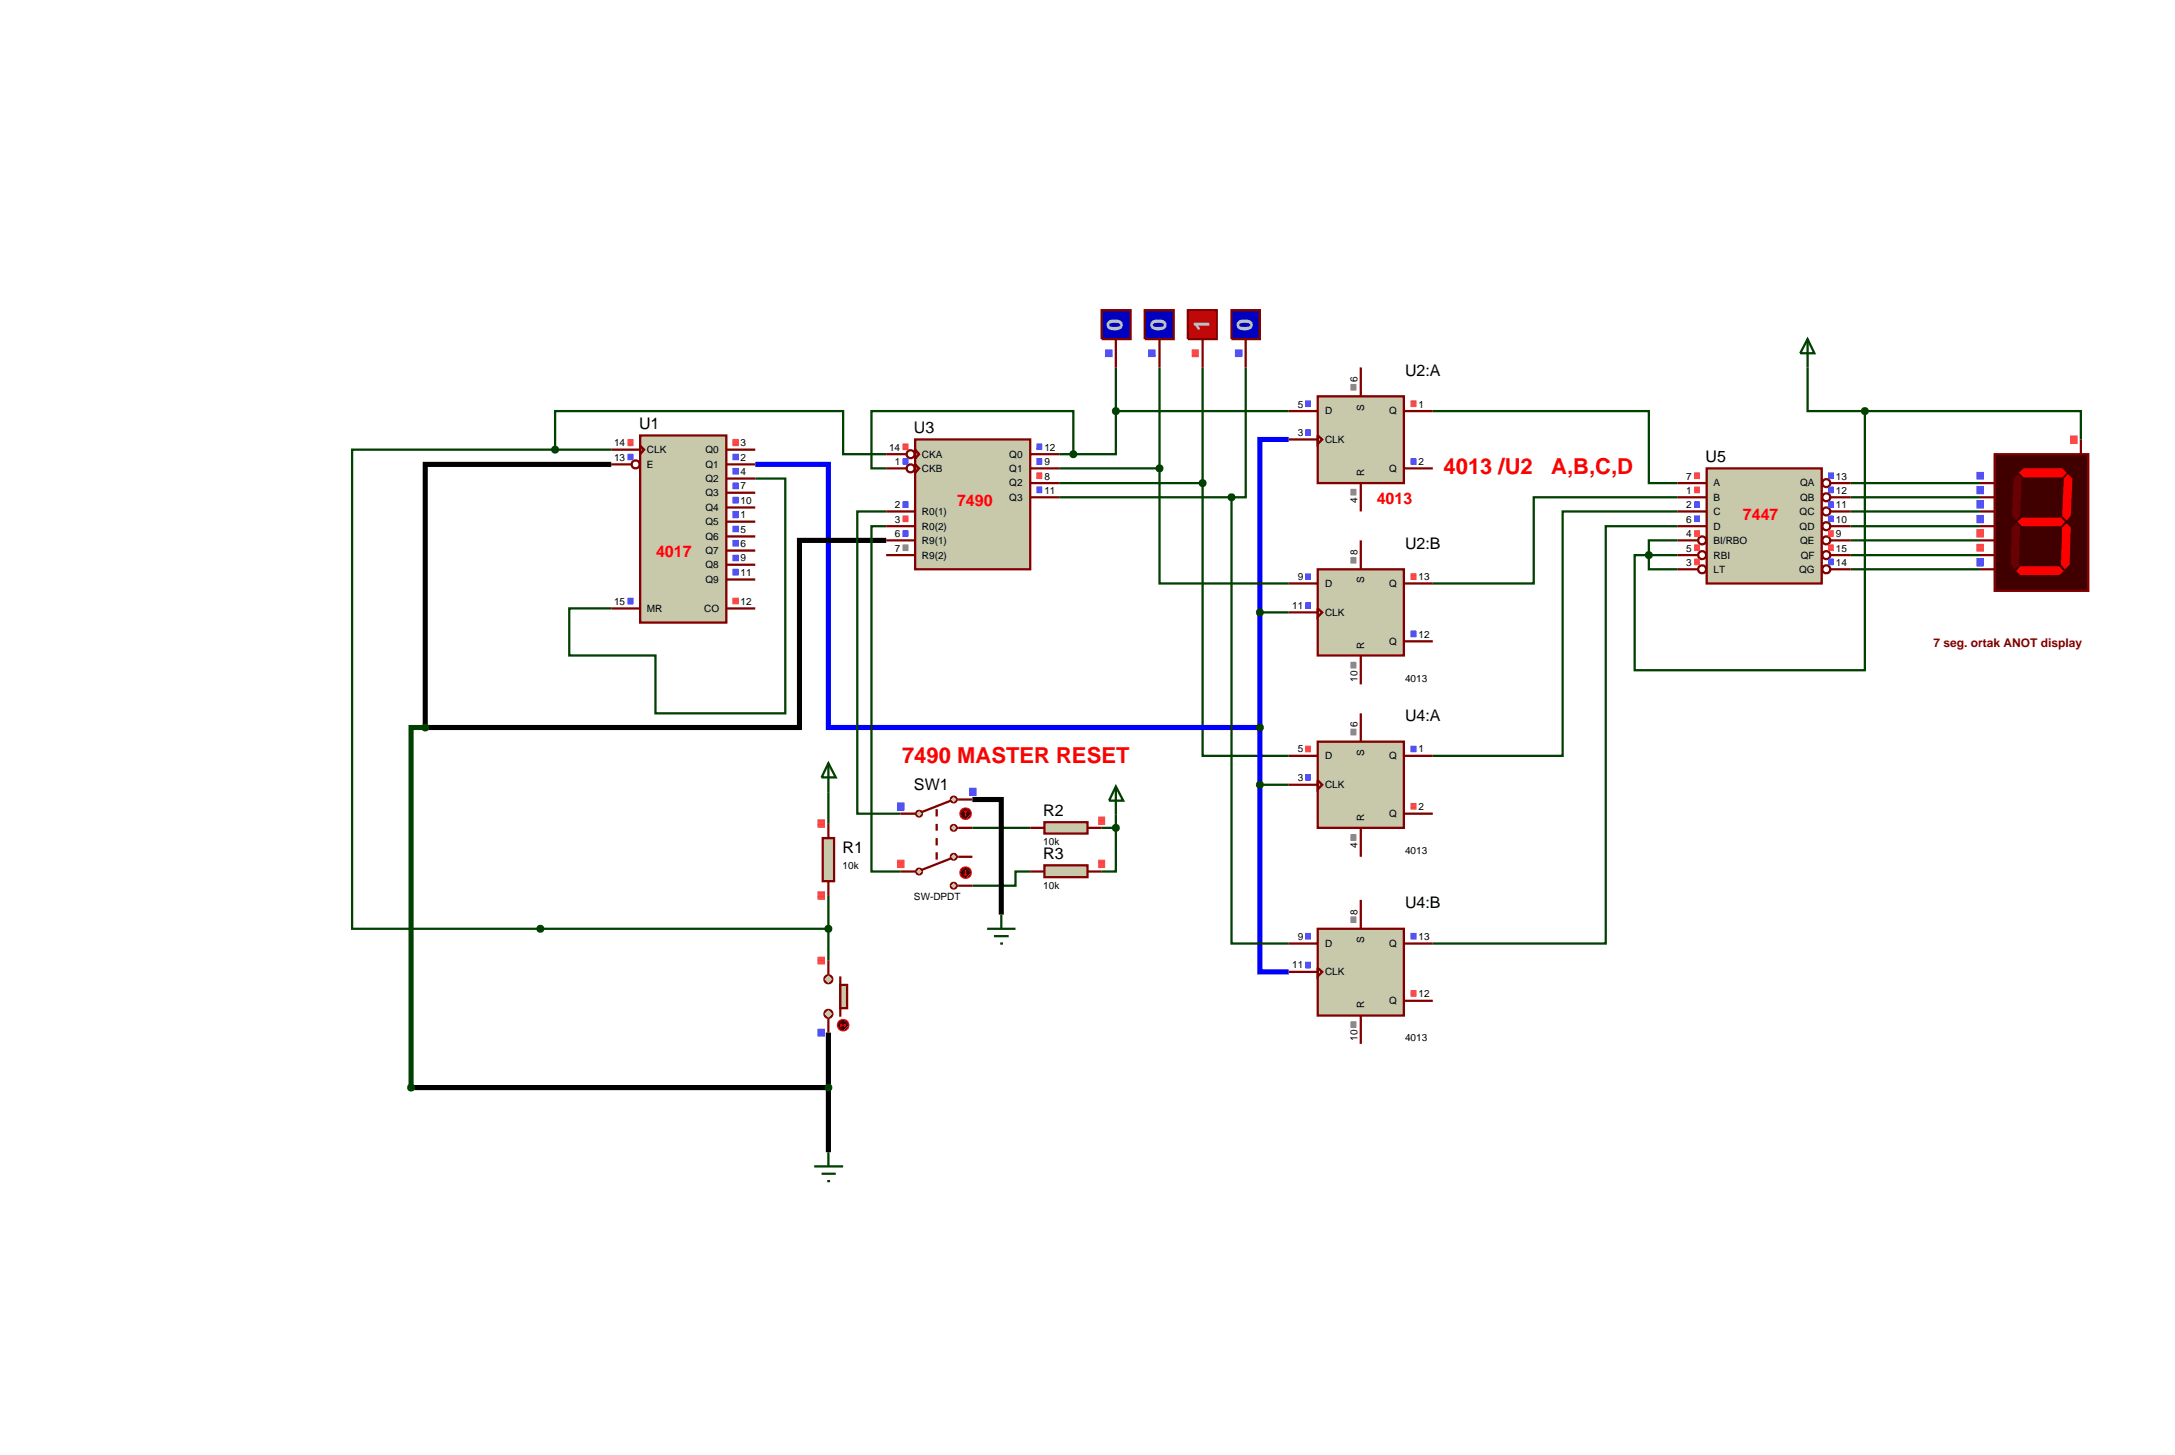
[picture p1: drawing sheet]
<svg xmlns="http://www.w3.org/2000/svg" width="384mm" height="257mm" viewBox="0 0 384 257" stroke-linecap="round" stroke-linejoin="round" font-family="sans-serif">
<g fill="none" stroke="#004000" stroke-width=".4">
<path d="M97.9 79.3v-6.8h50.8v7.6h7.6M97.9 79.3h-35.8v84.5h84M97.9 79.3h9.9M196.8 72.5v7.6h-7.5M196.8 64.8v7.7M196.8 72.5h30.5M204.5 64.8v17.8M212.1 64.8v20.4M219.7 64.8v22.9h-2.5M252.7 72.5h38.1v12.7h5.1M318.8 64.8v7.7h10.1M328.9 72.5h38.1v5"/>
<path d="M328.9 72.5v45.7h-40.6v-20.3h2.5M133.2 84.4h5.3v41.4h-22.9v-10.2h-15.2v-8.3h7.4M156.3 90.2h-5.1v53.3h7.6M156.3 92.8h-2.6v60.9h5.1M186.8 80.1h2.5M186.8 82.6h17.7M186.8 85.2h25.3M186.8 87.7h30.4M189.3 80.1v-7.6h-35.6v10.1h2.6M204.5 82.6v20.3h22.8M212.1 85.2v48.1h15.2M217.2 87.7v78.7h10.1"/>
<path d="M290.8 97.9v2.5h5.1M290.8 97.9h5.1M295.9 87.7h-25.4v15.2h-17.8M295.9 90.2h-20.3v43.1h-22.9M295.9 92.8h-12.7v73.6h-30.5M295.9 95.3h-5.1v2.6M326.4 85.2h22.8M326.4 97.9h22.8M326.4 87.7h22.8M326.4 90.2h22.8M326.4 92.8h22.8M326.4 95.3h22.8"/>
<path d="M222.2 108h5.1M326.4 100.4h22.8M146.1 139.7v5.6M222.2 138.4h5.1M146.1 158v11.4M171.5 146h10.2M181.7 153.7h-2.6v2.5h-7.6M194.3 146h2.5M196.8 146v7.7h-2.5M196.8 143.7v2.3"/>
</g>
<path d="M107.8 81.9h-32.8v46.4h66v-33h15.3M171.5 141h5.1v20.3M72.5 191.8h73.6M146.1 182.1v21.1" fill="none" stroke="#000" stroke-width=".9" stroke-linecap="butt"/>
<path d="M227.3 77.5h-5.1v93.9h5.1M133.2 81.9h12.9v46.4h76.1" fill="none" stroke="#00f" stroke-width=".9" stroke-linecap="butt"/>
<path d="M75 128.3h-2.5v63.5" fill="none" stroke="#004000" stroke-width=".9" stroke-linecap="butt"/>
<path d="M112.9 76.8h15.2v33h-15.2z" fill="#c8c8aa" stroke="#800000" stroke-width=".4"/>
<g fill="none" stroke="#800000" stroke-width=".4">
<path d="M107.8 79.3h5.1M112.9 78.6l.7 .7-.7 .8zM128.1 79.3h5.1M107.8 81.9h3.5M128.1 81.9h5.1M128.1 84.4h5.1M128.1 86.9h5.1M128.1 89.5h5.1M128.1 92h5.1M128.1 94.6h5.1M128.1 97.1h5.1M128.1 99.6h5.1"/>
<path d="M107.8 107.3h5.1M128.1 107.3h5.1M128.1 102.2h5.1"/>
<circle cx="112.1" cy="81.9" r=".7"/>
</g>
<g fill="none" stroke="#ff4040" stroke-width=".18">
<path d="M110.7 77.5h1M110.7 77.6h1M110.7 77.7h1M110.7 77.8h1M110.7 77.9h1M110.7 78h1M110.7 78.1h1M110.7 78.2h1M110.7 78.3h1M110.7 78.4h1M110.7 78.5h1M110.7 78.6h1"/>
<path d="M129.2 77.5h1.1M129.2 77.6h1.1M129.2 77.7h1.1M129.2 77.8h1.1M129.2 77.9h1.1M129.2 78h1.1M129.2 78.1h1.1M129.2 78.2h1.1M129.2 78.3h1.1M129.2 78.4h1.1M129.2 78.5h1.1M129.2 78.6h1.1"/>
<path d="M129.2 105.5h1.1M129.2 105.6h1.1M129.2 105.7h1.1M129.2 105.8h1.1M129.2 105.9h1.1M129.2 106h1.1M129.2 106.1h1.1M129.2 106.2h1.1M129.2 106.3h1.1M129.2 106.4h1.1M129.2 106.5h1.1"/>
</g>
<g fill="none" stroke="#4040ff" stroke-width=".18">
<path d="M110.7 80.1h1M110.7 80.2h1M110.7 80.3h1M110.7 80.4h1M110.7 80.5h1M110.7 80.6h1M110.7 80.7h1M110.7 80.8h1M110.7 80.9h1M110.7 81h1M110.7 81.1h1M129.2 80.1h1.1"/>
<path d="M129.2 80.2h1.1M129.2 80.3h1.1M129.2 80.4h1.1M129.2 80.5h1.1M129.2 80.6h1.1M129.2 80.7h1.1M129.2 80.8h1.1M129.2 80.9h1.1M129.2 81h1.1M129.2 81.1h1.1M129.2 82.6h1.1M129.2 82.7h1.1"/>
<path d="M129.2 82.8h1.1M129.2 82.9h1.1M129.2 83h1.1M129.2 83.1h1.1M129.2 83.2h1.1M129.2 83.3h1.1M129.2 83.4h1.1M129.2 83.5h1.1M129.2 83.6h1.1M129.2 85.2h1.1M129.2 85.3h1.1M129.2 85.4h1.1"/>
<path d="M129.2 85.5h1.1M129.2 85.6h1.1M129.2 85.7h1.1M129.2 85.8h1.1M129.2 85.9h1.1M129.2 86h1.1M129.2 86.1h1.1M129.2 86.2h1.1M129.2 87.7h1.1M129.2 87.8h1.1M129.2 87.9h1.1M129.2 88h1.1"/>
<path d="M129.2 88.1h1.1M129.2 88.2h1.1M129.2 88.3h1.1M129.2 88.4h1.1M129.2 88.5h1.1M129.2 88.6h1.1M129.2 88.7h1.1M129.2 90.2h1.1M129.2 90.3h1.1M129.2 90.4h1.1M129.2 90.5h1.1M129.2 90.6h1.1"/>
<path d="M129.2 90.7h1.1M129.2 90.8h1.1M129.2 90.9h1.1M129.2 91h1.1M129.2 91.1h1.1M129.2 91.2h1.1M129.2 91.3h1.1M129.2 92.8h1.1M129.2 92.9h1.1M129.2 93h1.1M129.2 93.1h1.1M129.2 93.2h1.1"/>
<path d="M129.2 93.3h1.1M129.2 93.4h1.1M129.2 93.5h1.1M129.2 93.6h1.1M129.2 93.7h1.1M129.2 93.8h1.1M129.2 95.3h1.1M129.2 95.4h1.1M129.2 95.5h1.1M129.2 95.6h1.1M129.2 95.7h1.1M129.2 95.8h1.1"/>
<path d="M129.2 95.9h1.1M129.2 96h1.1M129.2 96.1h1.1M129.2 96.2h1.1M129.2 96.3h1.1M129.2 97.9h1.1M129.2 98h1.1M129.2 98.1h1.1M129.2 98.2h1.1M129.2 98.3h1.1M129.2 98.4h1.1M129.2 98.5h1.1"/>
<path d="M129.2 98.6h1.1M129.2 98.7h1.1M129.2 98.8h1.1M129.2 98.9h1.1M110.7 105.5h1M110.7 105.6h1M110.7 105.7h1M110.7 105.8h1M110.7 105.9h1M110.7 106h1M110.7 106.1h1M110.7 106.2h1"/>
<path d="M110.7 106.3h1M110.7 106.4h1M110.7 106.5h1M129.2 100.4h1.1M129.2 100.5h1.1M129.2 100.6h1.1M129.2 100.7h1.1M129.2 100.8h1.1M129.2 100.9h1.1M129.2 101h1.1M129.2 101.1h1.1M129.2 101.2h1.1"/>
<path d="M129.2 101.3h1.1M129.2 101.4h1.1"/>
</g>
<path d="M146.1 134.6l1.3 2.5h-2.5zM146.1 134.6v5.1M143.6 205.7h5.1M144.9 207h2.5M145.9 208.3h.5M146.1 203.2v2.5" fill="none" stroke="#004000" stroke-width=".4"/>
<path d="M145.1 147.8h2v7.6h-2z" fill="#c8c8aa" stroke="#800000" stroke-width=".4"/>
<path d="M146.1 145.3v2.5M146.1 155.4v2.6" fill="none" stroke="#800000" stroke-width=".4"/>
<g fill="none" stroke="#ff4040" stroke-width=".18">
<path d="M144.2 144.6h1.3M144.2 144.7h1.3M144.2 144.8h1.3M144.2 144.9h1.3M144.2 145h1.3M144.2 145.1h1.3M144.2 145.2h1.3M144.2 145.3h1.3M144.2 145.4h1.3M144.2 145.5h1.3M144.2 145.6h1.3M144.2 145.7h1.3"/>
<path d="M144.2 145.8h1.3M144.2 145.9h1.3M144.2 157.3h1.3M144.2 157.4h1.3M144.2 157.5h1.3M144.2 157.6h1.3M144.2 157.7h1.3M144.2 157.8h1.3M144.2 157.9h1.3M144.2 158h1.3M144.2 158.1h1.3M144.2 158.2h1.3"/>
<path d="M144.2 158.3h1.3M144.2 158.4h1.3M144.2 158.5h1.3M144.2 158.6h1.3"/>
</g>
<g fill="#c8c8aa" stroke="#800000" stroke-width=".4">
<path d="M145.6 178.3l.5-.2-.7 .7zM146.1 178.1a.68 .68 0 0 1 .7 .7zM146.8 178.8a.68 .68 0 0 1-.7 .7zM145.4 178.8l.7 .7a.68 .68 0 0 1-.7-.7z"/>
<path d="M145.6 172.2l.5-.2-.7 .7zM146.1 172a.68 .68 0 0 1 .7 .7zM146.1 173.4l.7-.7a.68 .68 0 0 1-.7 .7zM145.4 172.7l.7 .7a.68 .68 0 0 1-.7-.7z"/>
</g>
<g fill="#c8c8aa">
<path d="M146.1 178.1l.7 .7-.7 .7-.7-.7z"/>
<path d="M145.4 172.7l.7-.7 .7 .7-.7 .7z"/>
</g>
<path d="M148.2 172.2v7.1" fill="none" stroke="#800000" stroke-width=".4"/>
<path d="M148.2 173.7h1.2v4.1h-1.2z" fill="#c8c8aa" stroke="#800000" stroke-width=".4"/>
<path d="M146.1 169.4v2.5M146.1 179.6v2.5" fill="none" stroke="#800000" stroke-width=".4"/>
<path d="M148 180.1l.7-.3-1 1zM148.7 179.8a.94 .94 0 0 1 1 1zM149.7 180.8a.94 .94 0 0 1-1 1zM147.7 180.8l1 1a.94 .94 0 0 1-1-1z" fill="#400000" stroke="#f00" stroke-width=".2"/>
<path d="M148.7 179.8l1 1-1 1-1-1z" fill="#400000"/>
<path d="M148.2 180.8h1M148.2 180.8l.2 .3M148.4 180.6l-.2 .2M148.9 180.6l.3 .2M149.2 180.8l-.3 .3" fill="none" stroke="#f00" stroke-width=".2"/>
<g fill="none" stroke="#ff4040" stroke-width=".18">
<path d="M144.2 168.8h1.3M144.2 168.9h1.3M144.2 169h1.3M144.2 169.1h1.3M144.2 169.2h1.3M144.2 169.3h1.3M144.2 169.4h1.3M144.2 169.5h1.3M144.2 169.6h1.3M144.2 169.7h1.3M144.2 169.8h1.3M144.2 169.9h1.3"/>
<path d="M144.2 170h1.3"/>
</g>
<g fill="none" stroke="#4040ff" stroke-width=".18">
<path d="M144.2 181.5h1.3M144.2 181.6h1.3M144.2 181.7h1.3M144.2 181.8h1.3M144.2 181.9h1.3M144.2 182h1.3M144.2 182.1h1.3M144.2 182.2h1.3M144.2 182.3h1.3M144.2 182.4h1.3M144.2 182.5h1.3M144.2 182.6h1.3"/>
<path d="M144.2 182.7h1.3"/>
</g>
<path d="M145.7 163.5l.4-.2-.5 .5zM146.1 163.3l.4 .2 .1 .3zM146.6 163.8l-.1 .3-.4 .2zM145.6 163.8l.5 .5-.3-.1z" fill="#004000" stroke="#004000" stroke-width=".4"/>
<path d="M145.6 163.8l.5-.5 .5 .5-.5 .5z" fill="#004000"/>
<path d="M145.7 191.5l.4-.2-.5 .5zM146.1 191.3l.3 .1 .2 .4zM146.6 191.8l-.2 .4-.3 .1zM145.6 191.8l.5 .5-.3-.1z" fill="#004000" stroke="#004000" stroke-width=".4"/>
<path d="M145.6 191.8l.5-.5 .5 .5-.5 .5z" fill="#004000"/>
<path d="M161.4 77.5h20.3v22.9h-20.3z" fill="#c8c8aa" stroke="#800000" stroke-width=".4"/>
<g fill="none" stroke="#800000" stroke-width=".4">
<path d="M161.4 79.3l.7 .8-.7 .8zM156.3 80.1h3.5M156.3 82.6h3.5M156.3 90.2h5.1M156.3 92.8h5.1M156.3 95.3h5.1M156.3 97.9h5.1M161.4 81.9l.7 .7-.7 .8zM181.7 80.1h5.1M181.7 82.6h5.1M181.7 85.2h5.1M181.7 87.7h5.1"/>
<circle cx="160.6" cy="80.1" r=".7"/>
<circle cx="160.6" cy="82.6" r=".7"/>
</g>
<g fill="none" stroke="#ff4040" stroke-width=".18">
<path d="M159.2 78.3h1M159.2 78.4h1M159.2 78.5h1M159.2 78.6h1M159.2 78.7h1M159.2 78.8h1M159.2 78.9h1M159.2 79h1M159.2 79.1h1M159.2 79.2h1M159.2 79.3h1M159.2 91h1"/>
<path d="M159.2 91.1h1M159.2 91.2h1M159.2 91.3h1M159.2 91.4h1M159.2 91.5h1M159.2 91.6h1M159.2 91.7h1M159.2 91.8h1M159.2 91.9h1M159.2 92h1M182.8 83.4h1M182.8 83.5h1"/>
<path d="M182.8 83.6h1M182.8 83.7h1M182.8 83.8h1M182.8 83.9h1M182.8 84h1M182.8 84.1h1M182.8 84.2h1M182.8 84.3h1M182.8 84.4h1"/>
</g>
<g fill="none" stroke="#4040ff" stroke-width=".18">
<path d="M182.8 78.3h1M182.8 78.4h1M182.8 78.5h1M182.8 78.6h1M182.8 78.7h1M182.8 78.8h1M182.8 78.9h1M182.8 79h1M182.8 79.1h1M182.8 79.2h1M182.8 79.3h1M159.2 80.9h1"/>
<path d="M159.2 81h1M159.2 81.1h1M159.2 81.2h1M159.2 81.3h1M159.2 81.4h1M159.2 81.5h1M159.2 81.6h1M159.2 81.7h1M159.2 81.8h1M159.2 81.9h1M159.2 88.5h1M159.2 88.6h1"/>
<path d="M159.2 88.7h1M159.2 88.8h1M159.2 88.9h1M159.2 89h1M159.2 89.1h1M159.2 89.2h1M159.2 89.3h1M159.2 89.4h1M159.2 89.5h1M159.2 93.6h1M159.2 93.7h1M159.2 93.8h1"/>
<path d="M159.2 93.9h1M159.2 94h1M159.2 94.1h1M159.2 94.2h1M159.2 94.3h1M159.2 94.4h1M159.2 94.5h1M159.2 94.6h1M182.8 80.9h1M182.8 81h1M182.8 81.1h1M182.8 81.2h1"/>
<path d="M182.8 81.3h1M182.8 81.4h1M182.8 81.5h1M182.8 81.6h1M182.8 81.7h1M182.8 81.8h1M182.8 81.9h1M182.8 85.9h1M182.8 86h1M182.8 86.1h1M182.8 86.2h1M182.8 86.3h1"/>
<path d="M182.8 86.4h1M182.8 86.5h1M182.8 86.6h1M182.8 86.7h1M182.8 86.8h1M182.8 86.9h1"/>
</g>
<path d="M159.2 96.1h1M159.2 96.2h1M159.2 96.3h1M159.2 96.4h1M159.2 96.5h1M159.2 96.6h1M159.2 96.7h1M159.2 96.8h1M159.2 96.9h1M159.2 97h1M159.2 97.1h1" fill="none" stroke="#808080" stroke-width=".18"/>
<path d="M194.3 54.7h5.1v5.1h-5.1z" fill="#0000c0" stroke="#800000" stroke-width=".4"/>
<path d="M196.8 59.8v5" fill="none" stroke="#800000" stroke-width=".4"/>
<g fill="none" stroke="#4040ff" stroke-width=".18">
<path d="M194.9 61.7h1.3M194.9 61.8h1.3M194.9 61.9h1.3M194.9 62h1.3M194.9 62.1h1.3M194.9 62.2h1.3M194.9 62.3h1.3M194.9 62.4h1.3M194.9 62.5h1.3M194.9 62.6h1.3M194.9 62.7h1.3M194.9 62.8h1.3"/>
<path d="M194.9 62.9h1.3"/>
</g>
<path d="M201.9 54.7h5.1v5.1h-5.1z" fill="#0000c0" stroke="#800000" stroke-width=".4"/>
<path d="M204.5 59.8v5" fill="none" stroke="#800000" stroke-width=".4"/>
<g fill="none" stroke="#4040ff" stroke-width=".18">
<path d="M202.5 61.7h1.3M202.5 61.8h1.3M202.5 61.9h1.3M202.5 62h1.3M202.5 62.1h1.3M202.5 62.2h1.3M202.5 62.3h1.3M202.5 62.4h1.3M202.5 62.5h1.3M202.5 62.6h1.3M202.5 62.7h1.3M202.5 62.8h1.3"/>
<path d="M202.5 62.9h1.3"/>
</g>
<path d="M209.5 54.7h5.1v5.1h-5.1z" fill="#c00000" stroke="#800000" stroke-width=".4"/>
<path d="M212.1 59.8v5" fill="none" stroke="#800000" stroke-width=".4"/>
<g fill="none" stroke="#ff4040" stroke-width=".18">
<path d="M210.2 61.7h1.2M210.2 61.8h1.2M210.2 61.9h1.2M210.2 62h1.2M210.2 62.1h1.2M210.2 62.2h1.2M210.2 62.3h1.2M210.2 62.4h1.2M210.2 62.5h1.2M210.2 62.6h1.2M210.2 62.7h1.2M210.2 62.8h1.2"/>
<path d="M210.2 62.9h1.2"/>
</g>
<path d="M217.2 54.7h5v5.1h-5z" fill="#0000c0" stroke="#800000" stroke-width=".4"/>
<path d="M219.7 59.8v5" fill="none" stroke="#800000" stroke-width=".4"/>
<g fill="none" stroke="#4040ff" stroke-width=".18">
<path d="M217.8 61.7h1.3M217.8 61.8h1.3M217.8 61.9h1.3M217.8 62h1.3M217.8 62.1h1.3M217.8 62.2h1.3M217.8 62.3h1.3M217.8 62.4h1.3M217.8 62.5h1.3M217.8 62.6h1.3M217.8 62.7h1.3M217.8 62.8h1.3"/>
<path d="M217.8 62.9h1.3"/>
</g>
<path d="M189 79.7l.3-.1-.5 .5zM189.3 79.6l.3 .1 .2 .4zM189.3 80.6l.5-.5-.2 .4zM188.8 80.1l.5 .5-.3-.1z" fill="#004000" stroke="#004000" stroke-width=".4"/>
<path d="M189.3 79.6l.5 .5-.5 .5-.5-.5z" fill="#004000"/>
<path d="M97.5 79l.4-.2-.5 .5zM97.9 78.8l.3 .1 .2 .4zM98.4 79.3l-.1 .3-.4 .2zM97.4 79.3l.5 .5-.4-.2z" fill="#004000" stroke="#004000" stroke-width=".4"/>
<path d="M97.4 79.3l.5-.5 .5 .5-.5 .5z" fill="#004000"/>
<path d="M232.4 69.9h15.2v15.3h-15.2z" fill="#c8c8aa" stroke="#800000" stroke-width=".4"/>
<path d="M227.3 72.5h5.1M227.3 77.5h5.1M232.4 76.8l.8 .7-.8 .8zM240 64.8v5.1M247.6 72.5h5.1M240 85.2v5M247.6 82.6h5.1" fill="none" stroke="#800000" stroke-width=".4"/>
<g fill="none" stroke="#4040ff" stroke-width=".18">
<path d="M230.2 70.7h1M230.2 70.8h1M230.2 70.9h1M230.2 71h1M230.2 71.1h1M230.2 71.2h1M230.2 71.3h1M230.2 71.4h1M230.2 71.5h1M230.2 71.6h1M230.2 71.7h1M230.2 75.8h1"/>
<path d="M230.2 75.9h1M230.2 76h1M230.2 76.1h1M230.2 76.2h1M230.2 76.3h1M230.2 76.4h1M230.2 76.5h1M230.2 76.6h1M230.2 76.7h1M230.2 76.8h1M248.8 80.9h1M248.8 81h1"/>
<path d="M248.8 81.1h1M248.8 81.2h1M248.8 81.3h1M248.8 81.4h1M248.8 81.5h1M248.8 81.6h1M248.8 81.7h1M248.8 81.8h1M248.8 81.9h1"/>
</g>
<path d="M248.8 70.7h1M248.8 70.8h1M248.8 70.9h1M248.8 71h1M248.8 71.1h1M248.8 71.2h1M248.8 71.3h1M248.8 71.4h1M248.8 71.5h1M248.8 71.6h1M248.8 71.7h1" fill="none" stroke="#ff4040" stroke-width=".18"/>
<g fill="none" stroke="#808080" stroke-width=".18">
<path d="M238.2 67.8h1M238.2 67.9h1M238.2 68h1M238.2 68.1h1M238.2 68.2h1M238.2 68.3h1M238.2 68.4h1M238.2 68.5h1M238.2 68.6h1M238.2 68.7h1M238.2 68.8h1M238.2 86.3h1"/>
<path d="M238.2 86.4h1M238.2 86.5h1M238.2 86.6h1M238.2 86.7h1M238.2 86.8h1M238.2 86.9h1M238.2 87h1M238.2 87.1h1M238.2 87.2h1M238.2 87.3h1"/>
</g>
<path d="M196.5 72.1l.3-.1-.5 .5zM196.8 72l.4 .2 .1 .3zM196.8 73l.5-.5-.2 .4zM196.3 72.5l.5 .5-.4-.2z" fill="#004000" stroke="#004000" stroke-width=".4"/>
<path d="M196.8 72l.5 .5-.5 .5-.5-.5z" fill="#004000"/>
<path d="M232.4 100.4h15.2v15.2h-15.2z" fill="#c8c8aa" stroke="#800000" stroke-width=".4"/>
<path d="M240 95.3v5.1M227.3 102.9h5.1M227.3 108h5.1M232.4 107.3l.8 .7-.8 .8zM240 115.6v5.1M247.6 102.9h5.1M247.6 113.1h5.1" fill="none" stroke="#800000" stroke-width=".4"/>
<g fill="none" stroke="#4040ff" stroke-width=".18">
<path d="M230.2 101.2h1M230.2 101.3h1M230.2 101.4h1M230.2 101.5h1M230.2 101.6h1M230.2 101.7h1M230.2 101.8h1M230.2 101.9h1M230.2 102h1M230.2 102.1h1M230.2 102.2h1M230.2 106.3h1"/>
<path d="M230.2 106.4h1M230.2 106.5h1M230.2 106.6h1M230.2 106.7h1M230.2 106.8h1M230.2 106.9h1M230.2 107h1M230.2 107.1h1M230.2 107.2h1M230.2 107.3h1M248.8 111.3h1M248.8 111.4h1"/>
<path d="M248.8 111.5h1M248.8 111.6h1M248.8 111.7h1M248.8 111.8h1M248.8 111.9h1M248.8 112h1M248.8 112.1h1M248.8 112.2h1M248.8 112.3h1"/>
</g>
<path d="M248.8 101.2h1M248.8 101.3h1M248.8 101.4h1M248.8 101.5h1M248.8 101.6h1M248.8 101.7h1M248.8 101.8h1M248.8 101.9h1M248.8 102h1M248.8 102.1h1M248.8 102.2h1" fill="none" stroke="#ff4040" stroke-width=".18"/>
<g fill="none" stroke="#808080" stroke-width=".18">
<path d="M238.2 98.3h1M238.2 98.4h1M238.2 98.5h1M238.2 98.6h1M238.2 98.7h1M238.2 98.8h1M238.2 98.9h1M238.2 99h1M238.2 99.1h1M238.2 99.2h1M238.2 99.3h1M238.2 116.8h1"/>
<path d="M238.2 116.9h1M238.2 117h1M238.2 117.1h1M238.2 117.2h1M238.2 117.3h1M238.2 117.4h1M238.2 117.5h1M238.2 117.6h1M238.2 117.7h1M238.2 117.8h1"/>
</g>
<path d="M232.4 130.8h15.2v15.2h-15.2z" fill="#c8c8aa" stroke="#800000" stroke-width=".4"/>
<path d="M227.3 133.3h5.1M227.3 138.4h5.1M232.4 137.6l.8 .8-.8 .8zM240 125.8v5M247.6 133.3h5.1M240 146v5.1M247.6 143.5h5.1" fill="none" stroke="#800000" stroke-width=".4"/>
<g fill="none" stroke="#ff4040" stroke-width=".18">
<path d="M230.2 131.6h1M230.2 131.7h1M230.2 131.8h1M230.2 131.9h1M230.2 132h1M230.2 132.1h1M230.2 132.2h1M230.2 132.3h1M230.2 132.4h1M230.2 132.5h1M230.2 132.6h1M248.8 141.7h1"/>
<path d="M248.8 141.8h1M248.8 141.9h1M248.8 142h1M248.8 142.1h1M248.8 142.2h1M248.8 142.3h1M248.8 142.4h1M248.8 142.5h1M248.8 142.6h1M248.8 142.7h1"/>
</g>
<g fill="none" stroke="#4040ff" stroke-width=".18">
<path d="M230.2 136.6h1M230.2 136.7h1M230.2 136.8h1M230.2 136.9h1M230.2 137h1M230.2 137.1h1M230.2 137.2h1M230.2 137.3h1M230.2 137.4h1M230.2 137.5h1M230.2 137.6h1M248.8 131.6h1"/>
<path d="M248.8 131.7h1M248.8 131.8h1M248.8 131.9h1M248.8 132h1M248.8 132.1h1M248.8 132.2h1M248.8 132.3h1M248.8 132.4h1M248.8 132.5h1M248.8 132.6h1"/>
</g>
<g fill="none" stroke="#808080" stroke-width=".18">
<path d="M238.2 128.6h1M238.2 128.7h1M238.2 128.8h1M238.2 128.9h1M238.2 129h1M238.2 129.1h1M238.2 129.2h1M238.2 129.3h1M238.2 129.4h1M238.2 129.5h1M238.2 129.6h1M238.2 147.2h1"/>
<path d="M238.2 147.3h1M238.2 147.4h1M238.2 147.5h1M238.2 147.6h1M238.2 147.7h1M238.2 147.8h1M238.2 147.9h1M238.2 148h1M238.2 148.1h1M238.2 148.2h1"/>
</g>
<path d="M232.4 163.8h15.2v15.3h-15.2z" fill="#c8c8aa" stroke="#800000" stroke-width=".4"/>
<path d="M240 158.7v5.1M227.3 166.4h5.1M227.3 171.4h5.1M232.4 170.7l.8 .7-.8 .8zM240 179.1v5M247.6 166.4h5.1M247.6 176.5h5.1" fill="none" stroke="#800000" stroke-width=".4"/>
<g fill="none" stroke="#4040ff" stroke-width=".18">
<path d="M230.2 164.6h1M230.2 164.7h1M230.2 164.8h1M230.2 164.9h1M230.2 165h1M230.2 165.1h1M230.2 165.2h1M230.2 165.3h1M230.2 165.4h1M230.2 165.5h1M230.2 165.6h1M230.2 169.7h1"/>
<path d="M230.2 169.8h1M230.2 169.9h1M230.2 170h1M230.2 170.1h1M230.2 170.2h1M230.2 170.3h1M230.2 170.4h1M230.2 170.5h1M230.2 170.6h1M230.2 170.7h1M248.8 164.6h1M248.8 164.7h1"/>
<path d="M248.8 164.8h1M248.8 164.9h1M248.8 165h1M248.8 165.1h1M248.8 165.2h1M248.8 165.3h1M248.8 165.4h1M248.8 165.5h1M248.8 165.6h1"/>
</g>
<path d="M248.8 174.7h1M248.8 174.8h1M248.8 174.9h1M248.8 175h1M248.8 175.1h1M248.8 175.2h1M248.8 175.3h1M248.8 175.4h1M248.8 175.5h1M248.8 175.6h1M248.8 175.7h1" fill="none" stroke="#ff4040" stroke-width=".18"/>
<g fill="none" stroke="#808080" stroke-width=".18">
<path d="M238.2 161.7h1M238.2 161.8h1M238.2 161.9h1M238.2 162h1M238.2 162.1h1M238.2 162.2h1M238.2 162.3h1M238.2 162.4h1M238.2 162.5h1M238.2 162.6h1M238.2 162.7h1M238.2 180.2h1"/>
<path d="M238.2 180.3h1M238.2 180.4h1M238.2 180.5h1M238.2 180.6h1M238.2 180.7h1M238.2 180.8h1M238.2 180.9h1M238.2 181h1M238.2 181.1h1M238.2 181.2h1"/>
</g>
<path d="M221.9 107.6l.3-.1-.5 .5zM222.2 107.5l.4 .2 .1 .3zM222.2 108.5l.5-.5-.2 .4zM221.7 108l.5 .5-.4-.2z" fill="#004000" stroke="#004000" stroke-width=".4"/>
<path d="M222.2 107.5l.5 .5-.5 .5-.5-.5z" fill="#004000"/>
<path d="M221.8 138.1l.4-.2-.5 .5zM222.2 137.9l.4 .2 .1 .3zM222.2 138.9l.5-.5-.2 .4zM221.7 138.4l.5 .5-.4-.2z" fill="#004000" stroke="#004000" stroke-width=".4"/>
<path d="M221.7 138.4l.5-.5 .5 .5-.5 .5z" fill="#004000"/>
<path d="M204.2 82.2l.3-.1-.5 .5zM204.5 82.1l.4 .2 .1 .3zM205 82.6l-.1 .3-.4 .2zM204 82.6l.5 .5-.4-.2z" fill="#004000" stroke="#004000" stroke-width=".4"/>
<path d="M204.5 82.1l.5 .5-.5 .5-.5-.5z" fill="#004000"/>
<path d="M211.8 84.8l.3-.1-.5 .5zM212.1 84.7l.4 .2 .1 .3zM212.1 85.7l.5-.5-.2 .4zM211.6 85.2l.5 .5-.4-.2z" fill="#004000" stroke="#004000" stroke-width=".4"/>
<path d="M212.1 84.7l.5 .5-.5 .5-.5-.5z" fill="#004000"/>
<path d="M301 82.6h20.3v20.3h-20.3z" fill="#c8c8aa" stroke="#800000" stroke-width=".4"/>
<g fill="none" stroke="#800000" stroke-width=".4">
<path d="M295.9 85.2h5.1M295.9 87.7h5.1M295.9 90.2h5.1M295.9 92.8h5.1M295.9 95.3h3.5M295.9 97.9h3.5M322.8 85.2h3.6M322.8 87.7h3.6M322.8 90.2h3.6M322.8 92.8h3.6M322.8 95.3h3.6M322.8 97.9h3.6"/>
<path d="M295.9 100.4h3.5M322.8 100.4h3.6"/>
<circle cx="300.2" cy="97.9" r=".7"/>
<circle cx="300.2" cy="95.3" r=".7"/>
<circle cx="322.1" cy="87.7" r=".7"/>
<circle cx="322.1" cy="95.3" r=".7"/>
<circle cx="322.1" cy="97.9" r=".7"/>
<circle cx="322.1" cy="85.2" r=".7"/>
<circle cx="322.1" cy="92.8" r=".7"/>
<circle cx="322.1" cy="90.2" r=".7"/>
<circle cx="300.2" cy="100.4" r=".7"/>
<circle cx="322.1" cy="100.4" r=".7"/>
</g>
<g fill="none" stroke="#ff4040" stroke-width=".18">
<path d="M298.8 83.4h1M298.8 83.5h1M298.8 83.6h1M298.8 83.7h1M298.8 83.8h1M298.8 83.9h1M298.8 84h1M298.8 84.1h1M298.8 84.2h1M298.8 84.3h1M298.8 84.4h1M298.8 85.9h1"/>
<path d="M298.8 86h1M298.8 86.1h1M298.8 86.2h1M298.8 86.3h1M298.8 86.4h1M298.8 86.5h1M298.8 86.6h1M298.8 86.7h1M298.8 86.8h1M298.8 86.9h1M298.8 93.6h1M298.8 93.7h1"/>
<path d="M298.8 93.8h1M298.8 93.9h1M298.8 94h1M298.8 94.1h1M298.8 94.2h1M298.8 94.3h1M298.8 94.4h1M298.8 94.5h1M298.8 94.6h1M298.8 96.1h1M298.8 96.2h1M298.8 96.3h1"/>
<path d="M298.8 96.4h1M298.8 96.5h1M298.8 96.6h1M298.8 96.7h1M298.8 96.8h1M298.8 96.9h1M298.8 97h1M298.8 97.1h1M298.8 98.6h1M298.8 98.7h1M298.8 98.8h1M298.8 98.9h1"/>
<path d="M298.8 99h1M298.8 99.1h1M298.8 99.2h1M298.8 99.3h1M298.8 99.4h1M298.8 99.5h1M298.8 99.6h1M322.4 93.6h1M322.4 93.7h1M322.4 93.8h1M322.4 93.9h1M322.4 94h1"/>
<path d="M322.4 94.1h1M322.4 94.2h1M322.4 94.3h1M322.4 94.4h1M322.4 94.5h1M322.4 94.6h1M322.4 96.1h1M322.4 96.2h1M322.4 96.3h1M322.4 96.4h1M322.4 96.5h1M322.4 96.6h1"/>
<path d="M322.4 96.7h1M322.4 96.8h1M322.4 96.9h1M322.4 97h1M322.4 97.1h1"/>
</g>
<g fill="none" stroke="#4040ff" stroke-width=".18">
<path d="M298.8 88.5h1M298.8 88.6h1M298.8 88.7h1M298.8 88.8h1M298.8 88.9h1M298.8 89h1M298.8 89.1h1M298.8 89.2h1M298.8 89.3h1M298.8 89.4h1M298.8 89.5h1M298.8 91h1"/>
<path d="M298.8 91.1h1M298.8 91.2h1M298.8 91.3h1M298.8 91.4h1M298.8 91.5h1M298.8 91.6h1M298.8 91.7h1M298.8 91.8h1M298.8 91.9h1M298.8 92h1M322.4 83.4h1M322.4 83.5h1"/>
<path d="M322.4 83.6h1M322.4 83.7h1M322.4 83.8h1M322.4 83.9h1M322.4 84h1M322.4 84.1h1M322.4 84.2h1M322.4 84.3h1M322.4 84.4h1M322.4 85.9h1M322.4 86h1M322.4 86.1h1"/>
<path d="M322.4 86.2h1M322.4 86.3h1M322.4 86.4h1M322.4 86.5h1M322.4 86.6h1M322.4 86.7h1M322.4 86.8h1M322.4 86.9h1M322.4 88.5h1M322.4 88.6h1M322.4 88.7h1M322.4 88.8h1"/>
<path d="M322.4 88.9h1M322.4 89h1M322.4 89.1h1M322.4 89.2h1M322.4 89.3h1M322.4 89.4h1M322.4 89.5h1M322.4 91h1M322.4 91.1h1M322.4 91.2h1M322.4 91.3h1M322.4 91.4h1"/>
<path d="M322.4 91.5h1M322.4 91.6h1M322.4 91.7h1M322.4 91.8h1M322.4 91.9h1M322.4 92h1M322.4 98.6h1M322.4 98.7h1M322.4 98.8h1M322.4 98.9h1M322.4 99h1M322.4 99.1h1"/>
<path d="M322.4 99.2h1M322.4 99.3h1M322.4 99.4h1M322.4 99.5h1M322.4 99.6h1"/>
</g>
<path d="M290.5 97.5l.3-.1-.5 .5zM290.8 97.4l.4 .2 .1 .3zM291.3 97.9l-.1 .3-.4 .2zM290.3 97.9l.5 .5-.4-.2z" fill="#004000" stroke="#004000" stroke-width=".4"/>
<path d="M290.8 97.4l.5 .5-.5 .5-.5-.5z" fill="#004000"/>
<path d="M351.8 80.1h16.5v24.1h-16.5z" fill="#400000" stroke="#800000" stroke-width=".4"/>
<g fill="#f00">
<path d="M356.1 83.4l.8-.8h6.8l.8 .8-.8 .8h-6.8z"/>
<path d="M364.7 83.6l.8 .8-.3 6.6-.7 .8-.8-.8 .3-6.6z"/>
<path d="M363.7 93l.8-.7 .7 .7-.2 6.6-.8 .8-.7-.8z"/>
<path d="M356.3 99.9h6.9l.8 .8-.8 .7h-6.9l-.7-.7z"/>
</g>
<g fill="#600000">
<path d="M354.8 93l.8-.7 .7 .7-.2 6.6-.8 .8-.7-.8z"/>
<path d="M355.8 83.6l.8 .8-.3 6.6-.7 .8-.8-.8 .3-6.6z"/>
</g>
<path d="M355.8 92l.8-.7h6.9l.7 .7-.7 .8h-6.9z" fill="#f00"/>
<path d="M367 77.5v2.6M349.2 85.2h2.6M349.2 87.7h2.6M349.2 90.2h2.6M349.2 92.8h2.6M349.2 95.3h2.6M349.2 97.9h2.6M349.2 100.4h2.6" fill="none" stroke="#800000" stroke-width=".4"/>
<g fill="none" stroke="#4040ff" stroke-width=".18">
<path d="M348.6 83.3h1.3M348.6 83.4h1.3M348.6 83.5h1.3M348.6 83.6h1.3M348.6 83.7h1.3M348.6 83.8h1.3M348.6 83.9h1.3M348.6 84h1.3M348.6 84.1h1.3M348.6 84.2h1.3M348.6 84.3h1.3M348.6 84.4h1.3"/>
<path d="M348.6 84.5h1.3M348.6 85.8h1.3M348.6 85.9h1.3M348.6 86h1.3M348.6 86.1h1.3M348.6 86.2h1.3M348.6 86.3h1.3M348.6 86.4h1.3M348.6 86.5h1.3M348.6 86.6h1.3M348.6 86.7h1.3M348.6 86.8h1.3"/>
<path d="M348.6 86.9h1.3M348.6 87h1.3M348.6 87.1h1.3M348.6 88.3h1.3M348.6 88.4h1.3M348.6 88.5h1.3M348.6 88.6h1.3M348.6 88.7h1.3M348.6 88.8h1.3M348.6 88.9h1.3M348.6 89h1.3M348.6 89.1h1.3"/>
<path d="M348.6 89.2h1.3M348.6 89.3h1.3M348.6 89.4h1.3M348.6 89.5h1.3M348.6 89.6h1.3M348.6 90.9h1.3M348.6 91h1.3M348.6 91.1h1.3M348.6 91.2h1.3M348.6 91.3h1.3M348.6 91.4h1.3M348.6 91.5h1.3"/>
<path d="M348.6 91.6h1.3M348.6 91.7h1.3M348.6 91.8h1.3M348.6 91.9h1.3M348.6 92h1.3M348.6 92.1h1.3M348.6 92.2h1.3M348.6 98.5h1.3M348.6 98.6h1.3M348.6 98.7h1.3M348.6 98.8h1.3M348.6 98.9h1.3"/>
<path d="M348.6 99h1.3M348.6 99.1h1.3M348.6 99.2h1.3M348.6 99.3h1.3M348.6 99.4h1.3M348.6 99.5h1.3M348.6 99.6h1.3M348.6 99.7h1.3M348.6 99.8h1.3"/>
</g>
<g fill="none" stroke="#ff4040" stroke-width=".18">
<path d="M365.1 76.9h1.3M365.1 77h1.3M365.1 77.1h1.3M365.1 77.2h1.3M365.1 77.3h1.3M365.1 77.4h1.3M365.1 77.5h1.3M365.1 77.6h1.3M365.1 77.7h1.3M365.1 77.8h1.3M365.1 77.9h1.3M365.1 78h1.3"/>
<path d="M365.1 78.1h1.3M365.1 78.2h1.3M348.6 93.4h1.3M348.6 93.5h1.3M348.6 93.6h1.3M348.6 93.7h1.3M348.6 93.8h1.3M348.6 93.9h1.3M348.6 94h1.3M348.6 94.1h1.3M348.6 94.2h1.3M348.6 94.3h1.3"/>
<path d="M348.6 94.4h1.3M348.6 94.5h1.3M348.6 94.6h1.3M348.6 94.7h1.3M348.6 96h1.3M348.6 96.1h1.3M348.6 96.2h1.3M348.6 96.3h1.3M348.6 96.4h1.3M348.6 96.5h1.3M348.6 96.6h1.3M348.6 96.7h1.3"/>
<path d="M348.6 96.8h1.3M348.6 96.9h1.3M348.6 97h1.3M348.6 97.1h1.3M348.6 97.2h1.3"/>
</g>
<path d="M318.8 59.8l1.2 2.5h-2.5zM318.8 59.8v5" fill="none" stroke="#004000" stroke-width=".4"/>
<path d="M328.6 72.1l.3-.1-.5 .5zM328.9 72l.4 .2 .1 .3zM328.9 73l.5-.5-.1 .3zM328.4 72.5l.5 .5-.4-.2z" fill="#004000" stroke="#004000" stroke-width=".4"/>
<path d="M328.9 72l.5 .5-.5 .5-.5-.5z" fill="#004000"/>
<path d="M221.8 128l.4-.2-.5 .5zM222.2 127.8l.3 .1 .2 .4zM222.2 128.8l.5-.5-.2 .4zM221.7 128.3l.5 .5-.4-.2z" fill="#004000" stroke="#004000" stroke-width=".4"/>
<path d="M221.7 128.3l.5-.5 .5 .5-.5 .5z" fill="#004000"/>
<path d="M216.8 87.4l.4-.2-.5 .5zM217.2 87.2l.4 .2 .1 .3zM217.7 87.7l-.1 .3-.4 .2zM216.7 87.7l.5 .5-.4-.2z" fill="#004000" stroke="#004000" stroke-width=".4"/>
<path d="M216.7 87.7l.5-.5 .5 .5-.5 .5z" fill="#004000"/>
<path d="M74.6 128l.4-.2-.5 .5zM75 127.8l.3 .1 .2 .4zM75 128.8l.5-.5-.2 .4zM74.5 128.3l.5 .5-.4-.2z" fill="#004000" stroke="#004000" stroke-width=".4"/>
<path d="M74.5 128.3l.5-.5 .5 .5-.5 .5z" fill="#004000"/>
<path d="M72.1 191.5l.4-.2-.5 .5zM72.5 191.3l.4 .2 .1 .3zM72.5 192.3l.5-.5-.2 .4zM72 191.8l.5 .5-.3-.1z" fill="#004000" stroke="#004000" stroke-width=".4"/>
<path d="M72 191.8l.5-.5 .5 .5-.5 .5z" fill="#004000"/>
<path d="M94.9 163.5l.4-.2-.5 .5zM95.3 163.3l.4 .2 .1 .3zM95.3 164.3l.5-.5-.1 .3zM94.8 163.8l.5 .5-.3-.1z" fill="#004000" stroke="#004000" stroke-width=".4"/>
<path d="M94.8 163.8l.5-.5 .5 .5-.5 .5z" fill="#004000"/>
<path d="M196.8 138.7l1.3 2.5h-2.5zM196.8 138.7v5" fill="none" stroke="#004000" stroke-width=".4"/>
<path d="M184.2 145h7.6v2h-7.6z" fill="#c8c8aa" stroke="#800000" stroke-width=".4"/>
<path d="M181.7 146h2.5M191.8 146h2.5" fill="none" stroke="#800000" stroke-width=".4"/>
<g fill="none" stroke="#ff4040" stroke-width=".18">
<path d="M193.7 144.1h1.2M193.7 144.2h1.2M193.7 144.3h1.2M193.7 144.4h1.2M193.7 144.5h1.2M193.7 144.6h1.2M193.7 144.7h1.2M193.7 144.8h1.2M193.7 144.9h1.2M193.7 145h1.2M193.7 145.1h1.2M193.7 145.2h1.2"/>
<path d="M193.7 145.3h1.2M193.7 145.4h1.2"/>
</g>
<path d="M184.2 152.6h7.6v2.1h-7.6z" fill="#c8c8aa" stroke="#800000" stroke-width=".4"/>
<path d="M181.7 153.7h2.5M191.8 153.7h2.5" fill="none" stroke="#800000" stroke-width=".4"/>
<g fill="none" stroke="#ff4040" stroke-width=".18">
<path d="M193.7 151.7h1.2M193.7 151.8h1.2M193.7 151.9h1.2M193.7 152h1.2M193.7 152.1h1.2M193.7 152.2h1.2M193.7 152.3h1.2M193.7 152.4h1.2M193.7 152.5h1.2M193.7 152.6h1.2M193.7 152.7h1.2M193.7 152.8h1.2"/>
<path d="M193.7 152.9h1.2M193.7 153h1.2"/>
</g>
<path d="M196.4 145.7l.4-.2-.5 .5zM196.8 145.5l.3 .1 .2 .4zM196.8 146.5l.5-.5-.2 .4zM196.3 146l.5 .5-.4-.2z" fill="#004000" stroke="#004000" stroke-width=".4"/>
<path d="M196.3 146l.5-.5 .5 .5-.5 .5z" fill="#004000"/>
<g fill="#c8c8aa" stroke="#800000" stroke-width=".4">
<path d="M161.8 143.1l.3-.1-.5 .5zM162.1 143l.4 .2 .1 .3zM162.6 143.5l-.1 .3-.4 .2zM161.6 143.5l.5 .5-.4-.2z"/>
<path d="M167.8 145.7l.4-.2-.5 .5zM168.2 145.5l.3 .1 .2 .4zM168.2 146.5l.5-.5-.2 .4zM167.7 146l.5 .5-.4-.2z"/>
</g>
<g fill="#c8c8aa">
<path d="M162.1 143l.5 .5-.5 .5-.5-.5z"/>
<path d="M167.7 146l.5-.5 .5 .5-.5 .5z"/>
</g>
<path d="M161.4 143.5h.2M168.7 146h.3" fill="none" stroke="#800000" stroke-width=".4"/>
<path d="M167.8 140.7l.4-.2-.5 .5zM168.2 140.5l.3 .1 .2 .4zM168.2 141.5l.5-.5-.2 .4zM167.7 141l.5 .5-.4-.2z" fill="#c8c8aa" stroke="#800000" stroke-width=".4"/>
<path d="M167.7 141l.5-.5 .5 .5-.5 .5z" fill="#c8c8aa"/>
<path d="M167.7 141.2l-5.1 2M168.7 141h.3" fill="none" stroke="#800000" stroke-width=".4"/>
<g fill="#c8c8aa" stroke="#800000" stroke-width=".4">
<path d="M161.7 153.4l.4-.2-.5 .5zM162.1 153.2l.3 .1 .2 .4zM162.6 153.7l-.1 .3-.4 .2zM161.6 153.7l.5 .5-.4-.2z"/>
<path d="M167.9 155.8l.3-.1-.5 .5zM168.2 155.7l.3 .1 .2 .4zM168.2 156.7l.5-.5-.2 .4zM167.7 156.2l.5 .5-.4-.2z"/>
</g>
<g fill="#c8c8aa">
<path d="M161.6 153.7l.5-.5 .5 .5-.5 .5z"/>
<path d="M168.2 155.7l.5 .5-.5 .5-.5-.5z"/>
</g>
<path d="M161.4 153.7h.2M168.7 156.2h.3" fill="none" stroke="#800000" stroke-width=".4"/>
<path d="M167.8 150.8l.4-.2-.5 .5zM168.2 150.6l.4 .2 .1 .3zM168.2 151.6l.5-.5-.2 .4zM167.7 151.1l.5 .5-.4-.2z" fill="#c8c8aa" stroke="#800000" stroke-width=".4"/>
<path d="M167.7 151.1l.5-.5 .5 .5-.5 .5z" fill="#c8c8aa"/>
<path d="M158.8 143.5h2.6M158.8 153.7h2.6M165.2 142.7v1.3M165.2 145.3v1.2M165.2 147.8v1.3M165.2 150.3v1.3M167.7 151.4l-5.1 2M168.7 151.1h2.8M169 141h2.5M169 146h2.5M169 156.2h2.5" fill="none" stroke="#800000" stroke-width=".4"/>
<path d="M169.6 153.2l.7-.3-1 1zM170.3 152.9a.94 .94 0 0 1 1 1zM171.3 153.9a.94 .94 0 0 1-1 1zM169.3 153.9l1 1a.94 .94 0 0 1-1-1z" fill="#400000" stroke="#f00" stroke-width=".2"/>
<path d="M170.3 152.9l1 1-1 1-1-1z" fill="#400000"/>
<path d="M170 154.2l.3 .2M170.3 153.4v1M170.5 154.2l-.2 .2" fill="none" stroke="#f00" stroke-width=".2"/>
<path d="M169.6 142.8l.7-.3-1 1zM170.3 142.5a.94 .94 0 0 1 1 1zM170.3 144.5l1-1a.94 .94 0 0 1-1 1zM169.3 143.5l1 1a.94 .94 0 0 1-1-1z" fill="#400000" stroke="#f00" stroke-width=".2"/>
<path d="M170.3 142.5l1 1-1 1-1-1z" fill="#400000"/>
<path d="M170.3 143l-.3 .2M170.3 143l.2 .2M170.3 143v1" fill="none" stroke="#f00" stroke-width=".2"/>
<g fill="none" stroke="#4040ff" stroke-width=".18">
<path d="M170.9 139h1.3M170.9 139.1h1.3M170.9 139.2h1.3M170.9 139.3h1.3M170.9 139.4h1.3M170.9 139.5h1.3M170.9 139.6h1.3M170.9 139.7h1.3M170.9 139.8h1.3M170.9 139.9h1.3M170.9 140h1.3M158.2 141.6h1.3"/>
<path d="M158.2 141.7h1.3M158.2 141.8h1.3M158.2 141.9h1.3M158.2 142h1.3M158.2 142.1h1.3M158.2 142.2h1.3M158.2 142.3h1.3M158.2 142.4h1.3M158.2 142.5h1.3M158.2 142.6h1.3M158.2 142.7h1.3M158.2 142.8h1.3"/>
<path d="M158.2 142.9h1.3M170.9 140.1h1.3M170.9 140.2h1.3M170.9 140.3h1.3"/>
</g>
<g fill="none" stroke="#ff4040" stroke-width=".18">
<path d="M158.2 151.7h1.3M158.2 151.8h1.3M158.2 151.9h1.3M158.2 152h1.3M158.2 152.1h1.3M158.2 152.2h1.3M158.2 152.3h1.3M158.2 152.4h1.3M158.2 152.5h1.3M158.2 152.6h1.3M158.2 152.7h1.3M158.2 152.8h1.3"/>
<path d="M158.2 152.9h1.3M158.2 153h1.3"/>
</g>
<path d="M174.1 163.8h5M175.3 165.1h2.6M176.4 166.4h.5M176.6 161.3v2.5" fill="none" stroke="#004000" stroke-width=".4"/>
<g font-size="3.9" fill="#c0c0c0">
<text x="198" y="58.3" transform="rotate(-90 198 58.3)">0</text>
<text x="205.7" y="58.3" transform="rotate(-90 205.7 58.3)">0</text>
<text x="213.3" y="58.3" transform="rotate(-90 213.3 58.3)">1</text>
<text x="220.9" y="58.3" transform="rotate(-90 220.9 58.3)">0</text>
</g>
<g font-size="3.9" fill="#f00">
<text x="254.6" y="83.6">4013 /U2</text>
<text x="273.6" y="83.6">A,B,C,D</text>
<text x="159.1" y="134.5">7490 MASTER RESET</text>
</g>
<g font-size="2.8">
<text x="247.8" y="66.3">U2:A</text>
<text x="112.7" y="75.7">U1</text>
<text x="161.2" y="76.4">U3</text>
<text x="300.8" y="81.5">U5</text>
<text x="247.8" y="96.8">U2:B</text>
<text x="247.8" y="127.2">U4:A</text>
<text x="161.2" y="139.3">SW1</text>
<text x="184" y="143.9">R2</text>
<text x="148.6" y="150.4">R1</text>
<text x="184" y="151.5">R3</text>
<text x="247.8" y="160.2">U4:B</text>
</g>
<g font-size="2.8" fill="#f00">
<text x="168.8" y="89.2">7490</text>
<text x="242.8" y="88.9">4013</text>
<text x="307.4" y="91.7">7447</text>
<text x="115.7" y="98.3">4017</text>
</g>
<text font-size="2.1" fill="#800000" x="341" y="114">7 seg. ortak ANOT display</text>
<g font-size="1.8">
<text x="228.9" y="71.9">5</text>
<text x="239.4" y="67.4" transform="rotate(-90 239.4 67.4)">6</text>
<text x="250.2" y="71.9">1</text>
<text x="228.9" y="76.9">3</text>
<text x="233.7" y="73.1">D</text>
<text x="240.6" y="72.4" transform="rotate(-90 240.6 72.4)">S</text>
<text x="245" y="73.1">Q</text>
<text x="108.3" y="78.7">14</text>
<text x="108.3" y="81.3">13</text>
<text x="114.1" y="79.9">CLK</text>
<text x="114.1" y="82.5">E</text>
<text x="124.4" y="79.9">Q0</text>
<text x="124.4" y="82.5">Q1</text>
<text x="130.6" y="78.7">3</text>
<text x="130.6" y="81.3">2</text>
<text x="130.6" y="83.8">4</text>
<text x="156.8" y="79.5">14</text>
<text x="157.8" y="82">1</text>
<text x="162.6" y="80.7">CKA</text>
<text x="162.6" y="83.2">CKB</text>
<text x="178" y="80.7">Q0</text>
<text x="178" y="83.2">Q1</text>
<text x="184.2" y="79.5">12</text>
<text x="184.2" y="82">9</text>
<text x="233.7" y="78.1">CLK</text>
<text x="240.6" y="83.9" transform="rotate(-90 240.6 83.9)">R</text>
<text x="245" y="83.2">Q</text>
<text x="250.2" y="82">2</text>
<text x="124.4" y="85">Q2</text>
<text x="124.4" y="87.5">Q3</text>
<text x="130.6" y="86.3">7</text>
<text x="130.6" y="88.9">10</text>
<text x="157.8" y="89.6">2</text>
<text x="178" y="85.8">Q2</text>
<text x="178" y="88.3">Q3</text>
<text x="184.2" y="84.6">8</text>
<text x="184.2" y="87.1">11</text>
<text x="239.4" y="88.7" transform="rotate(-90 239.4 88.7)">4</text>
<text x="297.4" y="84.6">7</text>
<text x="297.4" y="87.1">1</text>
<text x="297.4" y="89.6">2</text>
<text x="302.2" y="85.8">A</text>
<text x="302.2" y="88.3">B</text>
<text x="317.5" y="85.8">QA</text>
<text x="317.5" y="88.3">QB</text>
<text x="323.8" y="84.6">13</text>
<text x="323.8" y="87.1">12</text>
<text x="323.8" y="89.6">11</text>
<text x="124.4" y="90.1">Q4</text>
<text x="124.4" y="92.6">Q5</text>
<text x="124.4" y="95.2">Q6</text>
<text x="130.6" y="91.4">1</text>
<text x="130.6" y="94">5</text>
<text x="157.8" y="92.2">3</text>
<text x="157.8" y="94.7">6</text>
<text x="162.6" y="90.8">R0(1)</text>
<text x="162.6" y="93.4">R0(2)</text>
<text x="162.6" y="95.9">R9(1)</text>
<text x="297.4" y="92.2">6</text>
<text x="297.4" y="94.7">4</text>
<text x="302.2" y="90.8">C</text>
<text x="302.2" y="93.4">D</text>
<text x="302.2" y="95.9">BI/RBO</text>
<text x="317.4" y="90.8">QC</text>
<text x="317.4" y="93.4">QD</text>
<text x="317.5" y="95.9">QE</text>
<text x="323.8" y="92.2">10</text>
<text x="323.8" y="94.7">9</text>
<text x="124.4" y="97.7">Q7</text>
<text x="124.4" y="100.2">Q8</text>
<text x="130.6" y="96.5">6</text>
<text x="130.6" y="99">9</text>
<text x="130.6" y="101.6">11</text>
<text x="157.8" y="97.3">7</text>
<text x="162.6" y="98.5">R9(2)</text>
<text x="239.4" y="97.9" transform="rotate(-90 239.4 97.9)">8</text>
<text x="297.4" y="97.3">5</text>
<text x="297.4" y="99.8">3</text>
<text x="302.2" y="98.5">RBI</text>
<text x="302.2" y="101">LT</text>
<text x="317.3" y="101">QG</text>
<text x="317.6" y="98.5">QF</text>
<text x="323.8" y="97.3">15</text>
<text x="323.8" y="99.8">14</text>
<text x="108.3" y="106.7">15</text>
<text x="114.1" y="107.9">MR</text>
<text x="124.2" y="107.9">CO</text>
<text x="124.4" y="102.8">Q9</text>
<text x="130.6" y="106.7">12</text>
<text x="227.9" y="107.4">11</text>
<text x="228.9" y="102.3">9</text>
<text x="233.7" y="103.5">D</text>
<text x="240.6" y="102.9" transform="rotate(-90 240.6 102.9)">S</text>
<text x="245" y="103.5">Q</text>
<text x="250.2" y="102.3">13</text>
<text x="233.7" y="108.6">CLK</text>
<text x="245" y="113.7">Q</text>
<text x="250.2" y="112.5">12</text>
<text x="240.6" y="114.4" transform="rotate(-90 240.6 114.4)">R</text>
<text x="239.4" y="120.2" transform="rotate(-90 239.4 120.2)">10</text>
<text x="247.8" y="120.2">4013</text>
<text x="239.4" y="128.3" transform="rotate(-90 239.4 128.3)">6</text>
<text x="228.9" y="132.7">5</text>
<text x="228.9" y="137.8">3</text>
<text x="233.7" y="133.9">D</text>
<text x="240.6" y="133.3" transform="rotate(-90 240.6 133.3)">S</text>
<text x="245" y="133.9">Q</text>
<text x="250.2" y="132.7">1</text>
<text x="233.7" y="139">CLK</text>
<text x="250.2" y="142.9">2</text>
<text x="184" y="149">10k</text>
<text x="239.4" y="149.6" transform="rotate(-90 239.4 149.6)">4</text>
<text x="240.6" y="144.8" transform="rotate(-90 240.6 144.8)">R</text>
<text x="245" y="144.1">Q</text>
<text x="148.6" y="153.2">10k</text>
<text x="247.8" y="150.6">4013</text>
<text x="161.2" y="158.7">SW-DPDT</text>
<text x="184" y="156.7">10k</text>
<text x="239.4" y="161.3" transform="rotate(-90 239.4 161.3)">8</text>
<text x="228.9" y="165.8">9</text>
<text x="233.7" y="167">D</text>
<text x="240.6" y="166.3" transform="rotate(-90 240.6 166.3)">S</text>
<text x="245" y="167">Q</text>
<text x="250.2" y="165.8">13</text>
<text x="227.9" y="170.8">11</text>
<text x="233.7" y="172">CLK</text>
<text x="240.6" y="177.8" transform="rotate(-90 240.6 177.8)">R</text>
<text x="245" y="177.1">Q</text>
<text x="250.2" y="175.9">12</text>
<text x="239.4" y="183.6" transform="rotate(-90 239.4 183.6)">10</text>
<text x="247.8" y="183.6">4013</text>
</g>
</svg>
